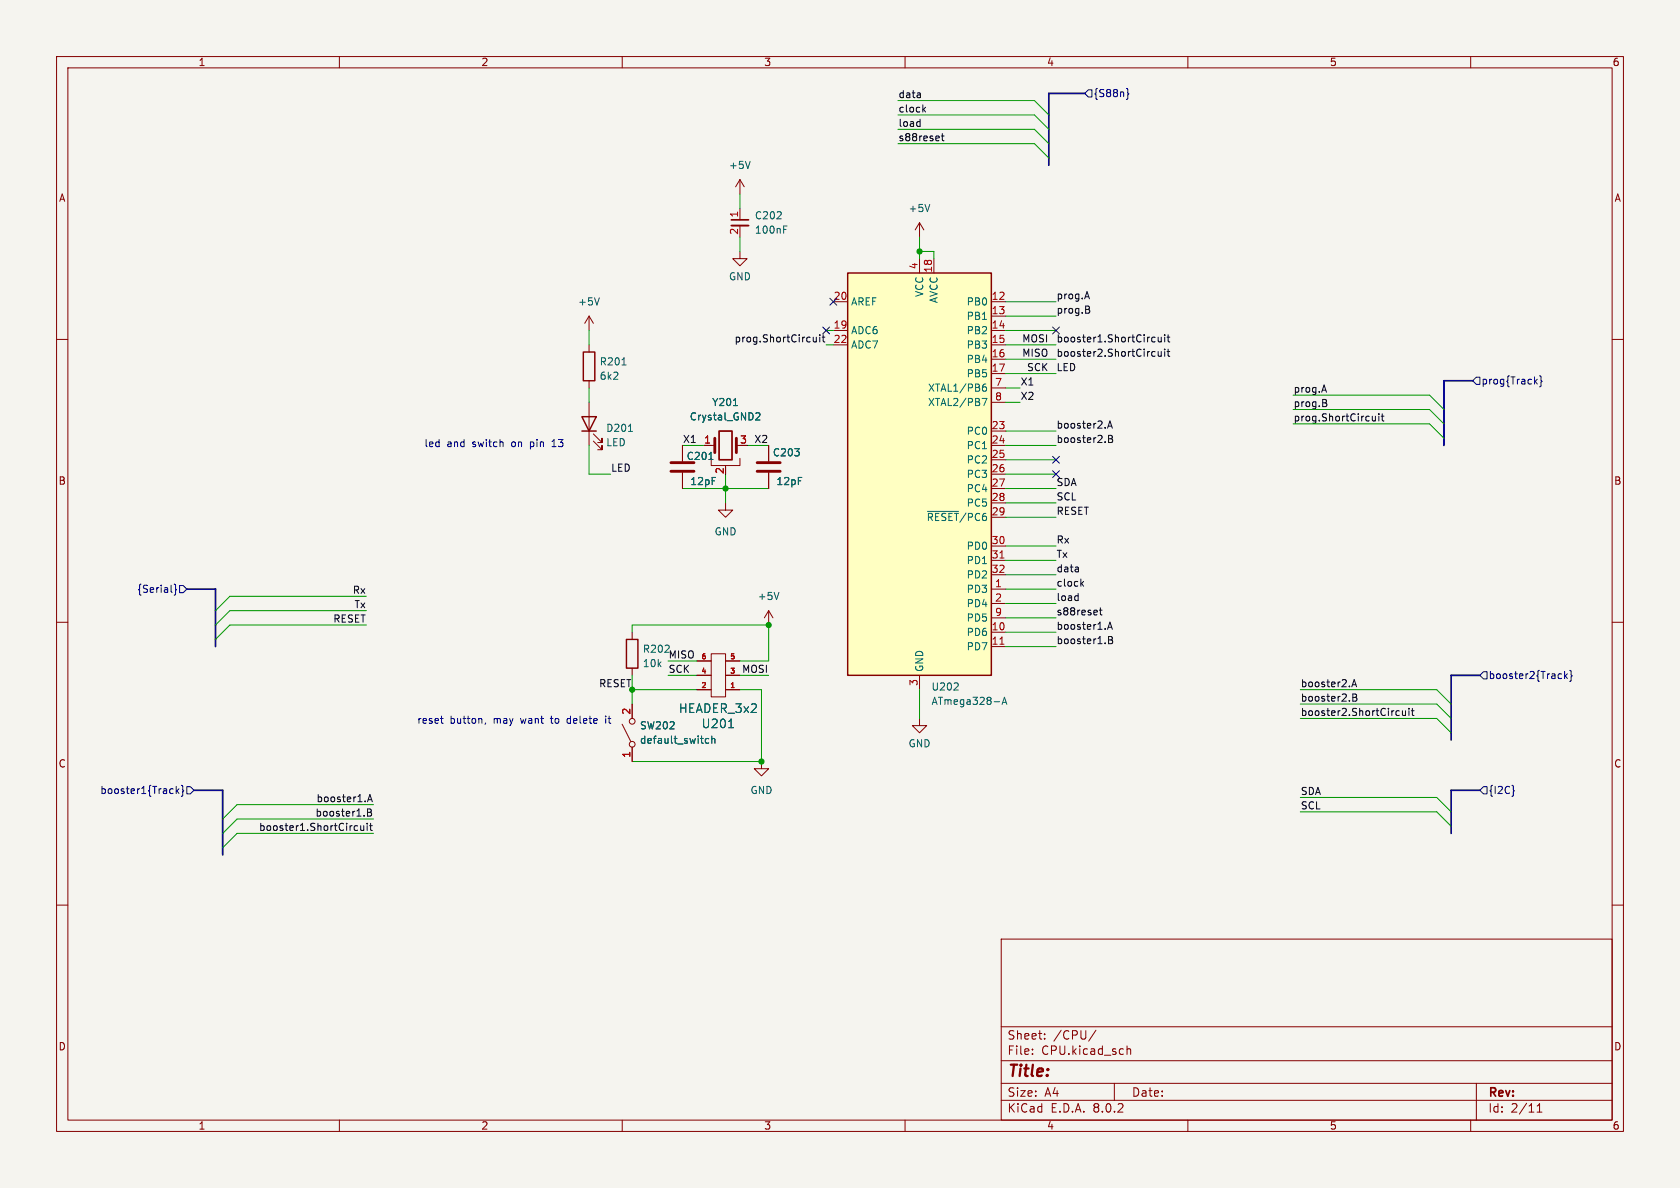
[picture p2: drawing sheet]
<svg xmlns="http://www.w3.org/2000/svg" width="297mm" height="210mm" viewBox="0 0 297 210" stroke-linecap="round" stroke-linejoin="round" font-family="sans-serif">
<path d="M0 0h297v210h-297z" fill="#f5f4ef" stroke="#f5f4ef" stroke-width=".18"/>
<g fill="none" stroke="#840000" stroke-width=".18">
<path d="M10 10h277v190h-277zM12 12h273v186h-273zM60 10v2M110 10v2M160 10v2M210 10v2M260 10v2M10 60h2M285 60h2M10 110h2M285 110h2M10 160h2"/>
<path d="M285 160h2M177 166h108v32h-108zM60 198v2M110 198v2M160 198v2M177 194.5h108M177 191.5h108M177 187.5h108M177 181.5h108M182.5 186.3v.1M182.5 185.5v.1M184.7 183.6v.1"/>
<path d="M184.7 182.8v.1M193.7 182.1l-1.2 2M197 191.5v3M199.2 184.9v1.5M199.2 185.5l.3-.1 .3 .1 .1 .9M210 198v2M260 198v2M261 191.5v6.5M271.7 196.6h.9M271.7 195.5l.5-.4v1.5"/>
</g>
<path d="M149.9 48.3h25.4v71.1h-25.4z" fill="#ffffc2"/>
<path d="M149.9 48.3h25.4v71.1h-25.4zM102.9 73.7h2.5l-1.3 2.5zM102.9 76.2h2.5M103.1 62.2h2.1v5.1h-2.1zM110.7 113h2.1v5.1h-2.1z" fill="none" stroke="#840000" stroke-width=".25"/>
<g fill="none" stroke="#840000" stroke-width=".18">
<path d="M130.8 31.8v2.5M130.8 36.8v2.1M130.8 39.9v2M130.8 31.8l-.8 1.2M130.8 31.8l.8 1.2M162.6 39.4v2.5M162.6 39.4l-.8 1.2M162.6 39.4l.7 1.2M104.1 55.9v2.5M104.1 55.9l-.7 1.3M104.1 55.9l.8 1.3M130.8 44.5v1.2h1.3l-1.3 1.3-1.3-1.3h1.3"/>
<path d="M147.3 53.3h2.6M147.3 58.4h2.6M162.6 45.7v2.6M165.1 45.7v2.6M175.3 53.3h2.5M175.3 55.9h2.5M175.3 58.4h2.5M104.1 61v1.2M104.1 67.3v1.3M104.1 71.1v7.6M104.9 78l1.5 1.5v-.8v.8h-.7M104.9 76.7l1.5 1.5v-.7v.7h-.7"/>
<path d="M120.6 78.7v2.8M124.5 78.7h1.9M130.2 78.7h.6M135.9 78.7v2.8M147.3 61h2.6M175.3 61h2.5M175.3 63.5h2.5M175.3 66h2.5M175.3 76.2h2.5M175.3 78.7h2.5M175.3 68.6h2.5M175.3 71.1h2.5"/>
<path d="M120.6 83.6v2.8M125.7 81v1.3h5.1v-1.3M128.3 88.9v1.3h1.2l-1.2 1.2-1.3-1.2h1.3M128.3 82.3v.3M135.9 83.6v2.8M175.3 81.3h2.5M175.3 83.8h2.5M175.3 86.4h2.5M175.3 88.9h2.5M175.3 91.4h2.5M175.3 96.5h2.5M175.3 99.1h2.5"/>
<path d="M111.8 111.8v1.2M111.8 118.1v1.3M123.2 119.4h2.5M123.2 116.8h2.5M125.7 115.6h2.6v7.6h-2.6zM128.3 119.4h2.5M128.3 116.8h2.5M135.9 108l-.8 1.2M135.9 108v2.5M135.9 108l.8 1.2M162.6 119.4v2.5M175.3 104.1h2.5"/>
<path d="M175.3 111.8h2.5M175.3 114.3h2.5M175.3 106.7h2.5M175.3 101.6h2.5M175.3 109.2h2.5M110 128l1.5 3.1M111.8 124.5v2.5M111.8 132.1v2.5M123.2 121.9h2.5M128.3 121.9h2.5M134.6 134.6v1.3h1.3l-1.3 1.3-1.3-1.3h1.3M162.6 127v1.3h1.2l-1.2 1.2-1.3-1.2h1.3"/>
<circle cx="111.8" cy="131.6" r=".51"/>
<circle cx="111.8" cy="127.5" r=".51"/>
</g>
<path d="M176.8 98.6h.7M176.8 113.9h.7" fill="none" stroke="#a90000" stroke-width=".18"/>
<g fill="none" stroke="#006464" stroke-width=".18">
<path d="M132.6 28.5l-.4 1.3M138.5 40h.6M164.4 36.1l-.4 1.3M106 52.6l-.5 1.3M138.5 40.6h.5M110 64.5h.7M111.1 76.3h.7M129.7 71.7h.7M133.7 73h.4l.2 .3-.7 .9h.7M173.6 70.4h.9l-.6 1.3M173.7 68.5l.5-.1 .2 .2-.1 .5-.4 .1-.2-.2M174.3 67.9l-.4 .1-.2 .2"/>
<path d="M125.3 81.2h.8M164 90.4h5.4M137.7 104.7l-.4 1.3M124.7 131.1l.2 .3 .4-.1M125.3 130.6l-.4-.1-.2 .3M125.8 130.7l.2-.2 .3 .1 .1 .8M125.8 130.1v1.3M128.8 128.6h.9M168.6 122h.8M169.3 120.8v.5M175.8 124h.9M177.1 124.5l.5-1.2 .4 1.2"/>
<path d="M177.3 124.2h.6"/>
</g>
<path d="M126.4 77.5v2.5M130.2 77.5v2.5M118.6 81.8h4.1M118.6 83.3h4.1M133.9 81.8h4M133.9 83.3h4" fill="none" stroke="#840000" stroke-width=".51"/>
<path d="M129.3 39.9h3" fill="none" stroke="#840000" stroke-width=".33"/>
<path d="M129.3 38.9h3M127.1 76.2h2.3v5.1h-2.3z" fill="none" stroke="#840000" stroke-width=".3"/>
<g fill="none" stroke="#000084" stroke-width=".18">
<path d="M192.4 15.9h.6v1.2h-.6l-.6-.6zM199.1 15.6l.3 .2v.6l.2 .2-.2 .2v.6l-.3 .2M145.4 57.8l1.3 1.2M146.7 57.8l-1.3 1.2M146.7 52.7l1.2 1.2M147.9 52.7l-1.2 1.2M186.1 57.8l1.2 1.2M187.3 57.8l-1.2 1.2M261 66.7h.6v1.2h-.6l-.7-.6zM271.4 67.4l.4 .5M271.8 67l-.5 .5M272.2 66.4l.2 .2v.6l.2 .2-.2 .2v.6l-.2 .2"/>
<path d="M186.1 80.7l1.2 1.2M186.1 83.2l1.2 1.2M187.3 80.7l-1.2 1.2M187.3 83.2l-1.2 1.2M30.3 104.7h.1M30.8 103.3l.2 .1v.7l.2 .1-.2 .2v.6l-.2 .2M31.7 103.5h.7l.6 .6-.6 .7h-.7zM262.3 118.7h.6v1.3h-.6l-.7-.6zM276.6 118.7v1.3M276.7 119.5l.4 .5M277.1 119.1l-.5 .5M277.5 118.5l.3 .2v.6l.1 .2-.1 .2v.6l-.3 .1"/>
<path d="M31.2 139v1.3M31.3 139.8l.3 .5M31.6 139.4l-.4 .5M32.1 138.8l.2 .2v.6l.2 .2-.2 .2v.6l-.2 .2M33 139.1h.7l.6 .6-.6 .6h-.7zM262.3 139.1h.6v1.2h-.6l-.7-.6zM267.5 139.6l.2 .2-.2 .2"/>
</g>
<g fill="none" stroke="#0f0f0f" stroke-width=".18">
<path d="M163.3 19.3l.3 .5M163.6 19l-.5 .4M162.5 21.5l.2 .1M162.7 21.1v1.2M162.7 22.3h-.2M166.4 24h.5M166.6 23.6v1.1l.3 .2M143.8 59.6v.8h.3l.2-.1M144.3 59.6v.8M144.9 59.2v.1M144.9 59.6v.8M145.3 59.6h.5"/>
<path d="M145.5 59.2v1.1l.3 .1M192.2 51.6l.4 1.2M192.4 54.1l.2 .2-.2 .4 .3 .2-.1 .3-.2 .2M203.8 59.6l.4 .1M204.8 59.6v.8h.3l.2-.1M205.3 59.6v.8M205.9 59.2v.1M205.9 59.6v.8M206.3 59.6h.5M206.5 59.2v1.1l.3 .1M195.8 75.7l.4-1.3 .4 1.3M195.9 75.3h.6"/>
<path d="M196 77h.4l.2 .2-.2 .4 .2 .1 .1 .3-.2 .2h-.5zM196 77.6h.4M203.8 62.1l.4 .1M204.2 60.4h-.4M204.2 62.9l-.4 .1M204.8 62.1v.8l.3 .1 .2-.1M205.3 62.1v.9M205.9 61.7v.1M205.9 62.1v.9M206.3 62.1h.5M206.5 61.7v1.1l.3 .2M234.1 68.1l.4 1.2"/>
<path d="M234.3 70.6l.2 .2-.2 .4 .3 .3-.1 .3-.2 .1M242.6 73.6l.1 .8h.3l.2-.1M243.2 73.6v.8M243.8 73.1v.2M243.8 73.6v.8M244.2 73.6h.5M244.4 73.1v1.1l.3 .2M190.5 105.3l.1 .1M190.6 104.9v1.3M190.6 106.1l-.1 .1M191.2 103.1l.4 .5M191.6 102.8l-.5 .5"/>
<path d="M194.3 107.9h.5M194.5 107.4v1.1l.3 .2M195.8 111.2l.4-1.2 .4 1.2M195.9 110.9h.6M196 112.5h.4l.2 .3-.2 .3 .2 .1 .1 .3-.2 .3h-.5zM196 113.1h.4M239 121.4l.4-1.3 .4 1.3M239.1 121h.6M239.2 122.7h.4l.2 .2-.2 .4 .2 .1 .1 .3-.3 .2h-.4zM239.2 123.3h.4M247 125.6l.4 .1M247.4 126.4l-.4 .1"/>
<path d="M247.9 125.6l.1 .8 .3 .1 .2-.1M248.5 125.6v.9M249.1 125.2v.1M249.1 125.6v.9M249.5 125.6h.5M249.7 125.2v1.1l.3 .2M62.9 146h.3M63.2 146.7l-.3 .1M63.8 146v.7l.3 .1 .2-.1M64.3 146v.8M64.9 145.5v.2M64.9 146v.8"/>
<path d="M65 141.7l.4-1.2 .4 1.2M65 143h.4l.2 .2-.2 .4 .2 .1 .1 .3-.2 .3h-.5zM65 143.6h.4M65.1 141.4h.6M65.3 146h.5M65.5 145.5v1.1l.3 .2"/>
</g>
<path d="M97.6 79h.7M97.8 77.9l-.2 .2M77.9 127h.5M78.1 127.8l.3 .1M85.9 127.8l-.2 .2M100.4 127.1l-.2 .2 .2 .5M107.1 126.6v.1M107.1 127v.9" fill="none" stroke="#0000c2" stroke-width=".18"/>
<path d="M191.8 16.5h-6.4v12.7M260.3 67.3h-5v11.4M33 104.1h5.1v10.2M261.6 119.4h-5.1v11.4M34.3 139.7h5.1v11.4M261.6 139.7h-5.1v7.6" fill="none" stroke="#000084" stroke-width=".3"/>
<g fill="none" stroke="#009600" stroke-width=".18">
<path d="M158.7 17.8h24.2l2.5 2.5M130.8 34.3v2.5M158.7 25.4h24.2l2.5 2.5M158.7 22.9h24.2l2.5 2.5M158.7 20.3h24.2l2.5 2.6M104.1 58.4v2.6M130.8 41.9v2.6M146 58.4h1.3M162.6 41.9v3.8M162.6 44.5h2.5v1.2M177.8 55.9h8.9M177.8 53.3h8.9"/>
<path d="M177.8 58.4h8.9M104.1 68.6v2.5M104.1 78.7v5.1h3.8M120.6 78.7h3.9M132.1 78.7h3.8M146 61h1.3M177.8 78.7h8.9M177.8 76.2h8.9M177.8 71.1h2.5M177.8 68.6h2.5M177.8 66h8.9M177.8 61h8.9"/>
<path d="M177.8 63.5h8.9M228.6 74.9h24.1l2.6 2.6M228.6 72.4h24.1l2.6 2.5M228.6 69.9h24.1l2.6 2.5M120.6 86.4h15.3M128.3 83.8v5.1M177.8 86.4h8.9M177.8 96.5h8.9M177.8 99.1h8.9M177.8 88.9h8.9M177.8 91.4h8.9M177.8 83.8h8.9"/>
<path d="M177.8 81.3h8.9M64.8 110.5h-24.2l-2.5 2.5M64.8 105.4h-24.2l-2.5 2.6M64.8 108h-24.2l-2.5 2.5M111.8 111.8v-1.3h24.1v6.3h-5.1M111.8 119.4v5.1M118.1 119.4h5.1M118.1 116.8h5.1M130.8 119.4h5.1M177.8 101.6h8.9M177.8 106.7h8.9M177.8 104.1h8.9"/>
<path d="M177.8 111.8h8.9M177.8 109.2h8.9M177.8 114.3h8.9M111.8 121.9h11.4M130.8 121.9h3.8v12.7h-22.8M162.6 121.9v5.1M229.9 124.5h24.1l2.5 2.5M229.9 121.9h24.1l2.5 2.6M229.9 127h24.1l2.5 2.5M66 144.8h-24.1l-2.5 2.5M66 142.2h-24.1l-2.5 2.6M66 147.3h-24.1l-2.5 2.6"/>
<path d="M229.9 143.5h24.1l2.5 2.6M229.9 141h24.1l2.5 2.5"/>
</g>
<g fill="#009600" stroke="#009600" stroke-width=".18">
<circle cx="128.3" cy="86.4" r=".46"/>
<circle cx="135.9" cy="110.5" r=".46"/>
<circle cx="162.6" cy="44.5" r=".46"/>
<circle cx="134.6" cy="134.6" r=".46"/>
<circle cx="111.8" cy="121.9" r=".46"/>
</g>
<text font-size="2.8" fill="#840000" x="178" y="190.9">Title:</text>
<g font-size="2.1" fill="#006464">
<text x="119.9" y="126.2">HEADER_3x2</text>
<text x="123.9" y="128.9">U201</text>
</g>
<g font-size="2.1" fill="#840000">
<text x="178" y="184">Sheet:</text>
<text x="186.2" y="184">/CPU/</text>
<text x="178" y="186.7">File:</text>
<text x="184.1" y="186.7">CPU.kicad_sch</text>
<text x="178" y="196.9">KiCad</text>
<text x="178" y="194.1">Size:</text>
<text x="184.7" y="194.1">A4</text>
<text x="185.7" y="196.9">E.D.A.</text>
<text x="193.3" y="196.9">8.0.2</text>
<text x="200" y="194.1">Date:</text>
<text x="263" y="194.3">Rev:</text>
<text x="263" y="196.9">Id:</text>
<text x="267.1" y="196.9">2/11</text>
</g>
<g font-size="1.8" fill="#840000">
<text x="35" y="11.9">1</text>
<text x="85" y="11.9">2</text>
<text x="135" y="11.9">3</text>
<text x="185" y="11.9">4</text>
<text x="235" y="11.9">5</text>
<text x="285" y="11.9">6</text>
<text x="10.3" y="35.9">A</text>
<text x="285.3" y="35.9">A</text>
<text x="10.3" y="85.9">B</text>
<text x="285.3" y="85.9">B</text>
<text x="10.3" y="135.9">C</text>
<text x="285.3" y="135.9">C</text>
<text x="10.3" y="185.9">D</text>
<text x="285.3" y="185.9">D</text>
<text x="35" y="199.9">1</text>
<text x="85" y="199.9">2</text>
<text x="135" y="199.9">3</text>
<text x="185" y="199.9">4</text>
<text x="235" y="199.9">5</text>
<text x="285" y="199.9">6</text>
</g>
<g font-size="1.8" fill="#0f0f0f">
<text x="158.7" y="17.4">data</text>
<text x="158.7" y="20">clock</text>
<text x="158.7" y="22.5">load</text>
<text x="158.7" y="25.1">s88reset</text>
<text x="186.7" y="53">prog.A</text>
<text x="186.7" y="55.5">prog.B</text>
<text x="129.8" y="60.6">prog.ShortCircuit</text>
<text x="180.6" y="60.6">MOSI</text>
<text x="180.6" y="63.2">MISO</text>
<text x="181.5" y="65.7">SCK</text>
<text x="186.7" y="65.7">LED</text>
<text x="186.7" y="60.6">booster1.ShortCircuit</text>
<text x="186.7" y="63.2">booster2.ShortCircuit</text>
<text x="180.3" y="70.8">X2</text>
<text x="180.3" y="68.2">X1</text>
<text x="228.6" y="69.5">prog.A</text>
<text x="186.7" y="75.9">booster2.A</text>
<text x="228.6" y="72">prog.B</text>
<text x="228.6" y="74.6">prog.ShortCircuit</text>
<text x="107.9" y="83.5">LED</text>
<text x="120.6" y="78.4">X1</text>
<text x="133.3" y="78.4">X2</text>
<text x="186.7" y="78.4">booster2.B</text>
<text x="186.7" y="86">SDA</text>
<text x="186.7" y="88.6">SCL</text>
<text x="186.7" y="91.1">RESET</text>
<text x="186.7" y="96.2">Rx</text>
<text x="186.7" y="101.3">data</text>
<text x="186.7" y="98.7">Tx</text>
<text x="62.3" y="105.1">Rx</text>
<text x="62.6" y="107.6">Tx</text>
<text x="186.7" y="103.8">clock</text>
<text x="186.7" y="106.3">load</text>
<text x="58.8" y="110.1">RESET</text>
<text x="186.7" y="111.4">booster1.A</text>
<text x="186.7" y="114">booster1.B</text>
<text x="186.7" y="108.9">s88reset</text>
<text x="118.1" y="116.5">MISO</text>
<text x="118.1" y="119">SCK</text>
<text x="131.1" y="119">MOSI</text>
<text x="105.8" y="121.6">RESET</text>
<text x="229.9" y="121.6">booster2.A</text>
<text x="229.9" y="124.1">booster2.B</text>
<text x="229.9" y="126.7">booster2.ShortCircuit</text>
<text x="55.9" y="141.9">booster1.A</text>
<text x="229.9" y="140.6">SDA</text>
<text x="229.9" y="143.2">SCL</text>
<text x="45.7" y="147">booster1.ShortCircuit</text>
<text x="55.7" y="144.4">booster1.B</text>
</g>
<g font-size="1.8" fill="#000084">
<text x="193.2" y="17.4">{S88n}</text>
<text x="261.8" y="68.2">prog{Track}</text>
<text x="24.2" y="105">{Serial}</text>
<text x="263.1" y="120.2">booster2{Track}</text>
<text x="17.6" y="140.6">booster1{Track}</text>
<text x="263.1" y="140.6">{I2C}</text>
</g>
<g font-size="1.8" fill="#006464">
<text x="128.8" y="30.1">+5V</text>
<text x="133.4" y="39">C202</text>
<text x="133.4" y="41.5">100nF</text>
<text x="160.5" y="37.7">+5V</text>
<text x="128.8" y="49.8">GND</text>
<text x="163.4" y="52.6" transform="rotate(-90 163.4 52.6)">VCC</text>
<text x="166" y="53.7" transform="rotate(-90 166 53.7)">AVCC</text>
<text x="102.1" y="54.2">+5V</text>
<text x="150.4" y="59.3">ADC6</text>
<text x="150.4" y="54.2">AREF</text>
<text x="170.8" y="54.2">PB0</text>
<text x="170.8" y="56.7">PB1</text>
<text x="170.8" y="59.3">PB2</text>
<text x="105.9" y="64.8">R201</text>
<text x="150.4" y="61.8">ADC7</text>
<text x="170.8" y="61.8">PB3</text>
<text x="170.8" y="64.4">PB4</text>
<text x="105.9" y="67.3">6k2</text>
<text x="125.8" y="72">Y201</text>
<text x="164" y="69.4">XTAL1/PB6</text>
<text x="164" y="72">XTAL2/PB7</text>
<text x="170.8" y="66.9">PB5</text>
<text x="107.1" y="76.5">D201</text>
<text x="121.8" y="74.5">Crystal_GND2</text>
<text x="170.8" y="77.1">PC0</text>
<text x="107.1" y="79.1">LED</text>
<text x="121.3" y="81.5">C201</text>
<text x="136.5" y="80.9">C203</text>
<text x="170.8" y="79.6">PC1</text>
<text x="170.8" y="82.1">PC2</text>
<text x="121.9" y="86">12pF</text>
<text x="137.2" y="86">12pF</text>
<text x="170.8" y="84.7">PC3</text>
<text x="170.8" y="87.2">PC4</text>
<text x="170.8" y="89.8">PC5</text>
<text x="126.2" y="94.8">GND</text>
<text x="163.7" y="92.3">~{RESET}/PC6</text>
<text x="170.8" y="97.4">PD0</text>
<text x="170.8" y="99.9">PD1</text>
<text x="133.9" y="106.3">+5V</text>
<text x="170.8" y="105">PD3</text>
<text x="170.8" y="107.5">PD4</text>
<text x="170.8" y="102.5">PD2</text>
<text x="170.8" y="112.6">PD6</text>
<text x="170.8" y="110.1">PD5</text>
<text x="113.5" y="115.6">R202</text>
<text x="113.5" y="118.1">10k</text>
<text x="163.4" y="118.9" transform="rotate(-90 163.4 118.9)">GND</text>
<text x="170.8" y="115.2">PD7</text>
<text x="164.6" y="122.3">U202</text>
<text x="164.6" y="124.8">ATmega328-A</text>
<text x="113" y="131.7">default_switch</text>
<text x="113" y="129.1">SW202</text>
<text x="160.5" y="132.3">GND</text>
<text x="132.6" y="140.6">GND</text>
</g>
<g font-size="1.8" fill="#a90000">
<text x="130.6" y="41.6" transform="rotate(-90 130.6 41.6)">2</text>
<text x="130.6" y="38.6" transform="rotate(-90 130.6 38.6)">1</text>
<text x="162.3" y="47.7" transform="rotate(-90 162.3 47.7)">4</text>
<text x="147.3" y="53.1">20</text>
<text x="164.8" y="48.3" transform="rotate(-90 164.8 48.3)">18</text>
<text x="175.2" y="53.1">12</text>
<text x="147.3" y="58.2">19</text>
<text x="175.2" y="55.6">13</text>
<text x="175.2" y="58.2">14</text>
<text x="147.3" y="60.7">22</text>
<text x="175.2" y="60.7">15</text>
<text x="175.2" y="63.2">16</text>
<text x="175.2" y="65.8">17</text>
<text x="175.8" y="68.3">7</text>
<text x="175.8" y="70.9">8</text>
<text x="175.2" y="75.9">23</text>
<text x="124.4" y="78.5">1</text>
<text x="128" y="83.9" transform="rotate(-90 128 83.9)">2</text>
<text x="130.7" y="78.5">3</text>
<text x="175.2" y="78.5">24</text>
<text x="175.2" y="81">25</text>
<text x="175.2" y="83.6">26</text>
<text x="175.2" y="86.1">27</text>
<text x="175.2" y="88.6">28</text>
<text x="175.2" y="91.2">29</text>
<text x="175.2" y="96.3">30</text>
<text x="175.2" y="98.8">31</text>
<text x="175.2" y="101.3">32</text>
<text x="175.8" y="103.9">1</text>
<text x="175.8" y="106.4">2</text>
<text x="175.2" y="111.5">10</text>
<text x="175.8" y="109">9</text>
<text x="175.2" y="114">11</text>
<text x="162.3" y="121.4" transform="rotate(-90 162.3 121.4)">3</text>
<text x="111.5" y="126.4" transform="rotate(-90 111.5 126.4)">2</text>
<text x="111.5" y="134.1" transform="rotate(-90 111.5 134.1)">1</text>
</g>
<g font-size="1.8" fill="#0000c2">
<text x="74.9" y="79.1">led</text>
<text x="79" y="79.1">and</text>
<text x="83.6" y="79.1">switch</text>
<text x="90.7" y="79.1">on</text>
<text x="94.2" y="79.1">pin</text>
<text x="98.3" y="79.1">13</text>
<text x="73.7" y="128">reset</text>
<text x="79.5" y="128">button,</text>
<text x="87.4" y="128">may</text>
<text x="92.4" y="128">want</text>
<text x="97.9" y="128">to</text>
<text x="100.9" y="128">delete</text>
<text x="107.9" y="128">it</text>
</g>
<g font-size="1.2" fill="#a90000">
<text x="123.9" y="119.1">4</text>
<text x="123.9" y="116.6">6</text>
<text x="129" y="119.1">3</text>
<text x="129" y="116.6">5</text>
<text x="123.9" y="121.7">2</text>
<text x="129" y="121.7">1</text>
</g>
</svg>
